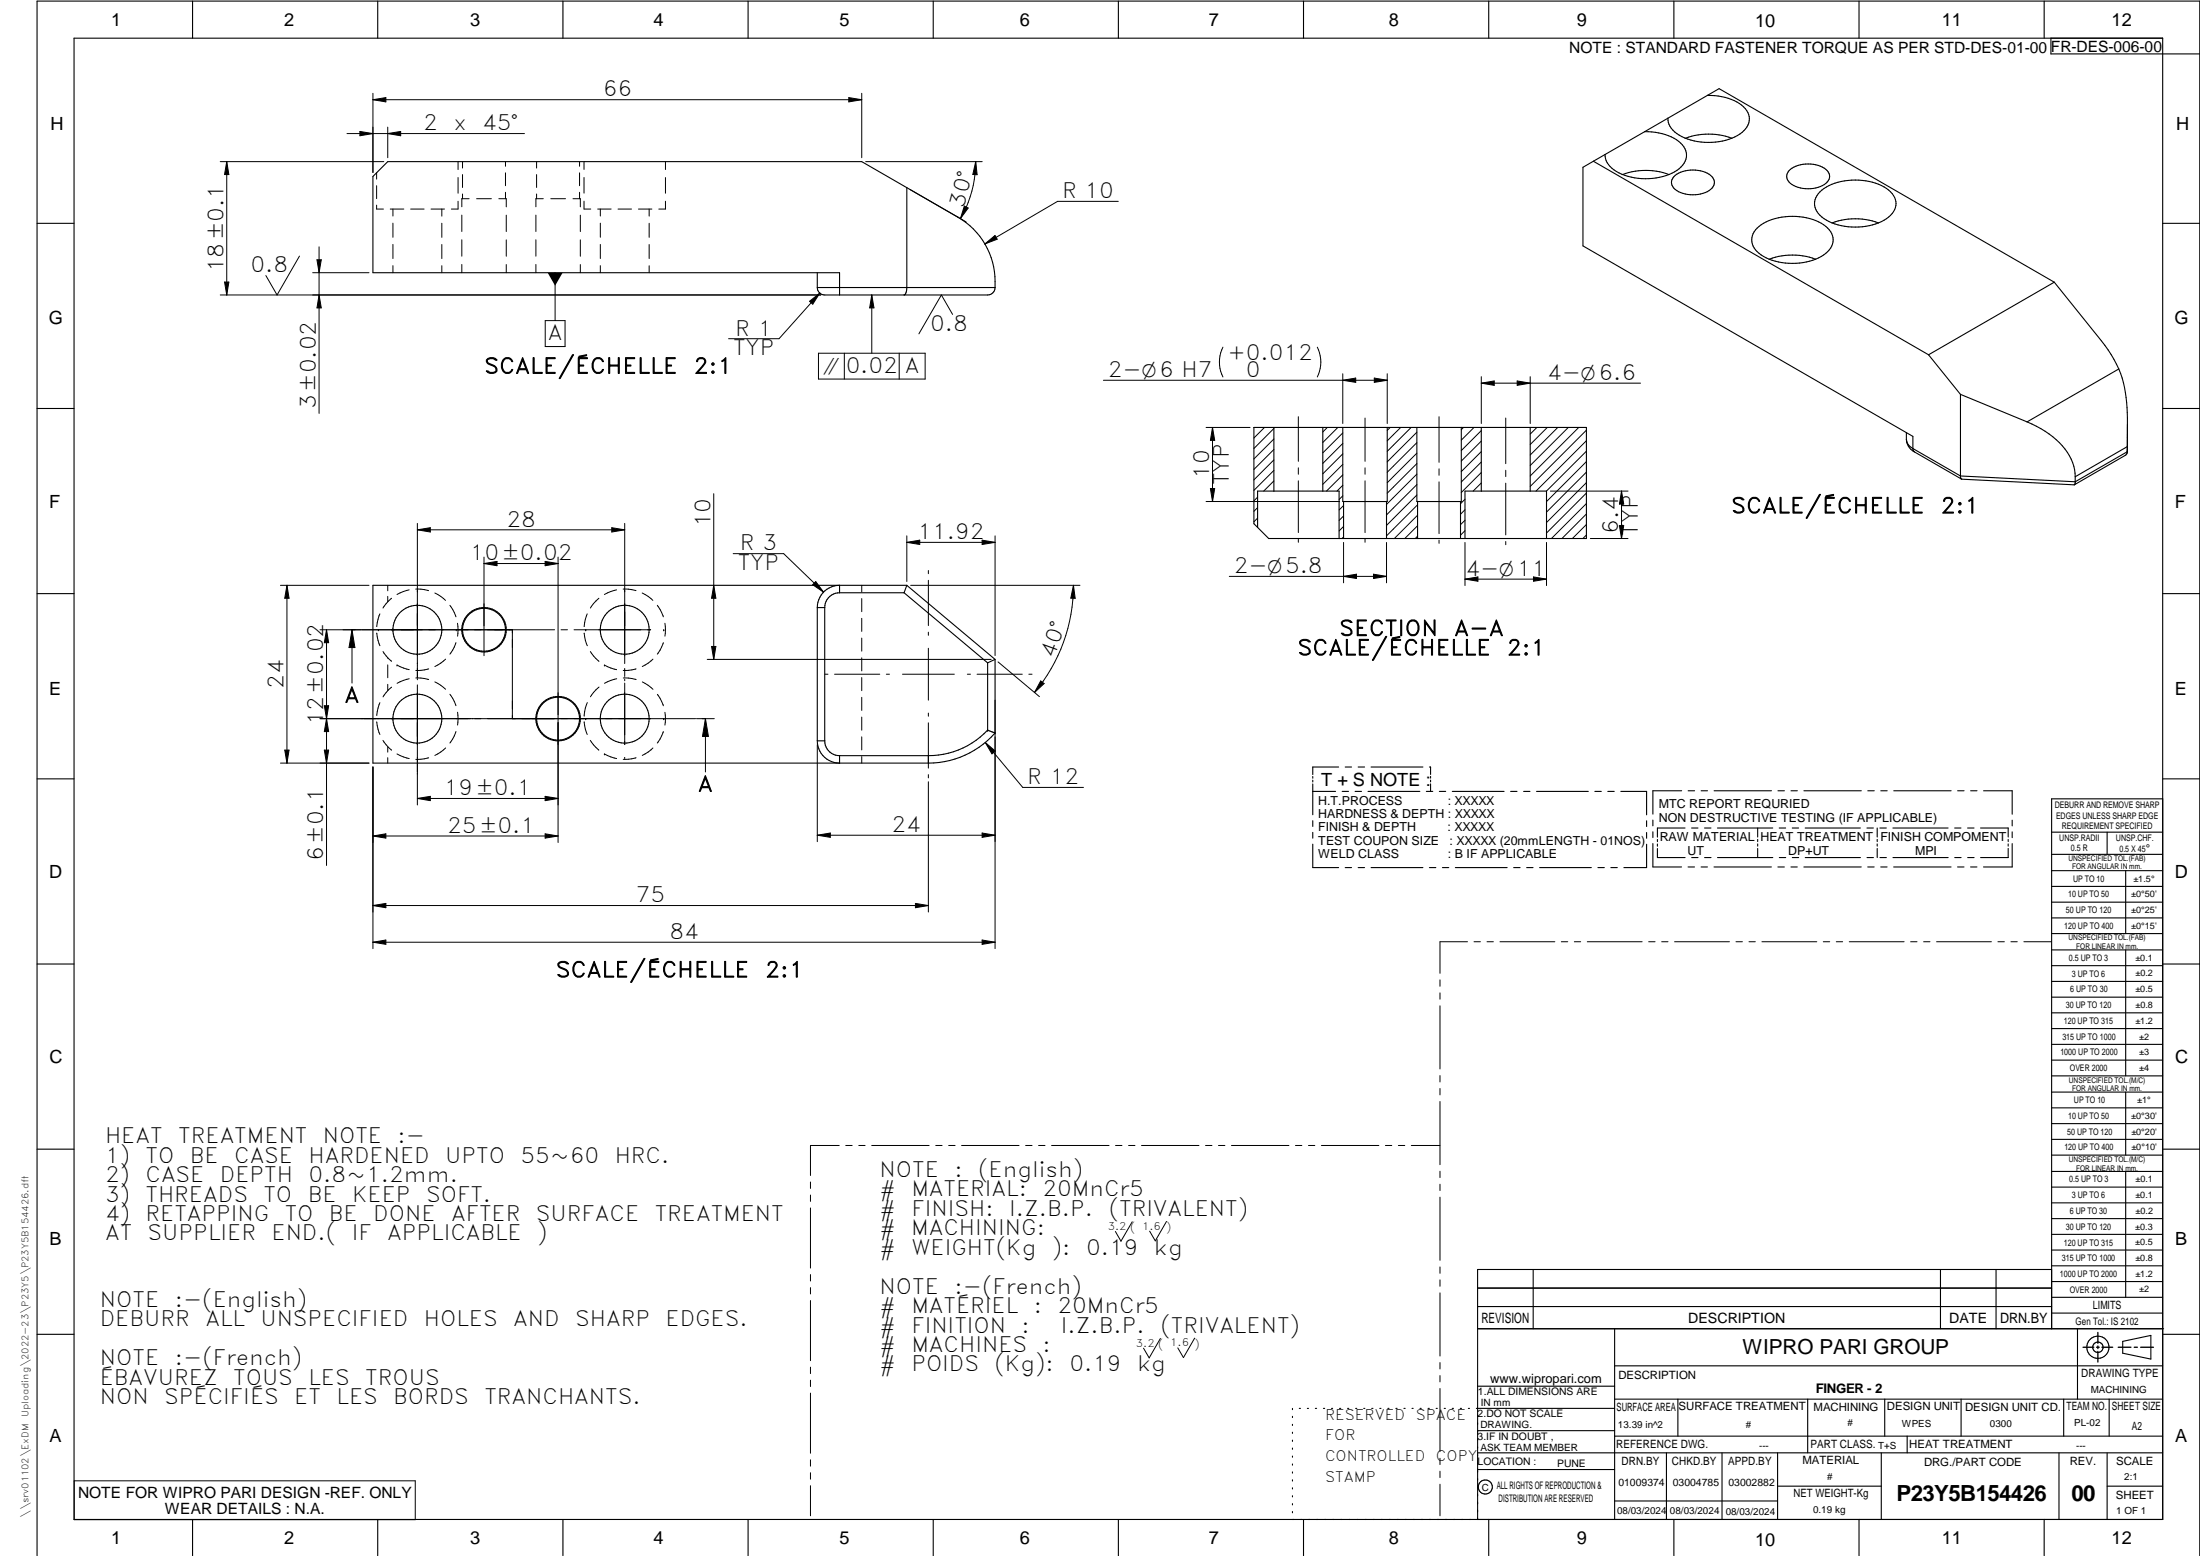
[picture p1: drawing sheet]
<svg xmlns="http://www.w3.org/2000/svg" width="594mm" height="420mm" viewBox="0 0 594 420" stroke-linecap="round" stroke-linejoin="round" font-family="sans-serif">
<g fill="none" stroke="#000" stroke-width=".3">
<path d="M20 10.3h564v400h-564zM52 .3v10M102 .3v10M152 .3v10M202 .3v10M252 .3v10M302 .3v10M352 .3v10M402 .3v10M452 .3v10M502 .3v10M552 .3v10"/>
<path d="M553.8 10.3v4.3h40.3M444.1 35.6a13.7 13.7 0 0 1 10.2 3.5 4.2 4.2 0 0 1-.9 6.5l-2.7 1.5M444.1 35.6l-13.8 7.9M450.4 31.9l-6.3 3.7M461.1 25.8a13.7 13.7 0 0 1 10.2 3.5 4.3 4.3 0 0 1-.9 6.5 16.3 16.3 0 0 1-18.2-.2l-.9-1-.6-1-.3-1.7M461.1 25.8l-10.7 6.1M461.1 25.8l3.1-1.9 90.5 52.3M467.6 37.3a18 18 0 0 0-12.5 0M244.9 50.7v26.9a2.06 2.06 0 0 1-.8 2.1M430.3 43.5l90.5 52.3M430.3 43.5l-2.8 1.7v21.2l89 51.4v3.3M433.4 41.7a6.1 6.1 0 0 0 4.6 5.4 17.9 17.9 0 0 0 12.7 0"/>
<path d="M450.7 47.1a18 18 0 0 0-12.5 0M452 47.7a8.3 8.3 0 0 1 10.3 0 2.34 2.34 0 0 1-.8 3.8 8.5 8.5 0 0 1-9.5-.7 2.17 2.17 0 0 1 0-3.1zM483.1 46.1a8.3 8.3 0 0 1 10.3 0 2.34 2.34 0 0 1-.8 3.7 8.5 8.5 0 0 1-9.5-.6 2.17 2.17 0 0 1 0-3.1zM491.5 51.8a15.7 15.7 0 0 1 14.1-2.6 7.7 7.7 0 0 1 6.4 5.2 5.5 5.5 0 0 1-3.9 5.4 16.8 16.8 0 0 1-16.1-1.2 4.3 4.3 0 0 1-.5-6.8zM10 60.3h10M220.7 77.6h48M220.7 77.6a2.02 2.02 0 0 0 2 2.1h44a2.02 2.02 0 0 0 2-2.1M220.7 73.6v4M268.7 77.6a20.3 20.3 0 0 0-10-18.9l-26-15.1h-128l-4 4v26h126v6.1M474.5 61.6a15.7 15.7 0 0 1 14.2-2.6 7.7 7.7 0 0 1 6.3 5.2 5.1 5.1 0 0 1-3.2 5.1 16.6 16.6 0 0 1-16.8-.9 4.3 4.3 0 0 1-.5-6.8zM490.3 70a18 18 0 0 0-12.5 0M507.2 60.2a17.9 17.9 0 0 0-12.5 0"/>
<path d="M554.7 76.2l-33.9 19.6M554.7 76.2l13.7 17 2.4 3.8 1.3 2.6M584 60.3h10M520.8 95.8l8.6 10.7M572.1 99.6l-24.7 14.3M572.1 99.6a39.3 39.3 0 0 1 2.4 16l-.1 5M10 110.3h10M338.6 115.4h89.8v30h-85.8l-4-4zM344 115.4v17.2M357.2 115.4v17.2M362.6 115.4v20h12v-20M382.6 115.4v20h12v-20"/>
<path d="M400 115.4v17.2M413.2 115.4v17.2M514.8 116.8a4.4 4.4 0 0 0 .3 3l1.4 1.3M514.8 118.7l.2 1.1 .6 1.1 1.4 1.1M529.4 106.5l18 7.4M529.4 106.5v22.3l.2 .5 30.6 1.6M547.4 113.9a21.2 21.2 0 0 1 12.3 11l.5 1.9 .2 1.9M574.5 114.6v6.5M584 110.3h10M362.8 135.4v10M374.4 135.4v10M382.8 135.4v10"/>
<path d="M394.4 135.4v10M516.5 121.1l12.9 7.4 31 1.6 14-8.1 .1-.9M516.5 121.1l.2 .6 .3 .3M517 122l12.6 7.3M560.4 128.7v1.7l-.2 .5M574.4 120.6l-14 8.1M574.4 120.6v1.5M574.4 122.1l-.5 .9-13.7 7.9M574.5 121.1l-.1 1M244.9 158.1l-.8 2M244.9 158.1h-144.2v48h150M244.9 158.1l23.8 20"/>
<path d="M339.6 142.4v-9.8h22v12.8M395.6 145.4v-12.8h22v12.8M10 160.3h10M220.7 164.1h2M220.7 164.1v35.9M222.7 164.1v35.9M226.7 160.1v-2a6 6 0 0 0-6 6M226.7 160.1h17.4M226.7 160.1a4 4 0 0 0-4 4M244.1 160.1l22.6 18.9M266.7 179v18.1M268.7 178.1l-2 .9"/>
<path d="M268.7 178.1v19.8M584 160.3h10M266.7 197.1h.1M266.7 197.1a21.9 21.9 0 0 1-16 6.9M266.7 197.2l2 .7M268.7 197.9h.1M268.7 197.9a24.1 24.1 0 0 1-18 8.2M10 210.3h10M220.7 200a6 6 0 0 0 6 6.1v-2.1M220.7 200h2M222.7 200a4 4 0 0 0 4 4M226.7 204h24"/>
<path d="M250.7 204v2.1M354.5 209.7v.4M354.5 210.7v.5M354.5 211.7v8.3M354.5 213.7h6.2M361.5 207.1h-7v2M362.4 213.7h1.7M363.3 207.1h1.7M365.9 213.7h1.8M366.7 207.1h1.8M369.4 213.7h14M370.2 207.1h14"/>
<path d="M385.2 213.7h1.7M386 207.1h.3v2M386.3 209.6v.5M386.3 210.7v.4M386.3 211.7v2M388.7 213.7h1.7M392.2 213.7h14M407.9 213.7h1.8M411.4 213.7h1.7M414.9 213.7h14M430.7 213.7h1.7M434.2 213.7h1.7"/>
<path d="M437.7 213.7h6.9v6.3M454.1 213.5h-7.8v6.3M455.9 213.5h1.7M459.4 213.5h1.7M462.9 213.5h15.5M480.1 213.5h1.8M483.6 213.5h1.7M487.1 213.5h15.5M504.4 213.5h1.7M507.9 213.5h1.7M511.4 213.5h15.5M528.6 213.5h1.8"/>
<path d="M532.1 213.5h1.8M535.6 213.5h7.8v6.4M584 215.7h-30v143.1M584 210.3h10M354.5 221.6v1.6M354.5 224.8v1.5M354.5 227.9v6.4h7M363.3 234.3h1.7M366.7 234.3h1.8M370.2 234.3h14M386 234.3h1.7M389.5 234.3h1.7"/>
<path d="M393 234.3h14M408.7 234.3h1.8M412.3 234.3h1.7M415.7 234.3h14M431.5 234.3h1.7M435 234.3h1.7M444.6 221.6v1.6M444.6 224.8v1.6M444.6 228v6.3h-6.1M446.3 221.4v1.6M446.3 224.6v1.6M446.3 227.8v6.3h7.8"/>
<path d="M447.6 229.1v2.5h7.4M447.6 226.7v.6M447.6 227.9v.6M455 223.6h-7.4v2.4M455.8 234.1h1.8M456.8 223.6h1.7M456.8 231.6h1.7M459.4 234.1h1.7M460.3 223.6h1.7M460.3 231.6h1.7M462.8 234.1h15.5M463.8 223.6h14.9"/>
<path d="M463.8 231.6h14.9M474.6 223.6v2.4M474.6 226.7v.5M474.6 227.9v.6M474.6 229.1v2.5M480.1 234.1h1.7M480.5 223.6h1.7M480.5 231.6h1.7M483.6 234.1h1.7M484 223.6h1.7M484 231.6h1.7M487.1 234.1h15.5"/>
<path d="M487.5 223.6h14.9M487.5 231.6h14.9M504.1 223.6h1.8M504.2 231.6h1.7M504.4 234.1h1.7M506.9 223.6v2.4M506.9 226.7v.5M506.9 227.9v.6M506.9 229.1v2.5M507.6 223.6h1.8M507.7 231.6h1.7M507.9 234.1h1.7"/>
<path d="M511.1 223.6h14.9M511.2 231.6h14.9M511.4 234.1h15.5M527.8 223.6h1.7M527.8 231.6h1.8M528.6 234.1h1.7M531.3 223.6h1.8M531.3 231.6h1.8M532.1 234.1h1.7M534.8 223.6h7.5v2.4M542.3 226.7v.5M542.3 227.9v.6"/>
<path d="M542.3 229.1v2.5h-7.5M543.4 221.5v1.5M543.4 224.6v1.6M543.4 227.8v6.3h-7.8M554 230.7h30M554 224.7h30M554 235.1h30M554 239.4h30M569 224.7v6M574 235.1v17M554 243.6h30M554 247.9h30"/>
<path d="M554 252.1h30M554 256.5h30M574 256.5v34M10 260.3h10M554 260.8h30M554 265h30M554 269.3h30M554 273.5h30M554 277.7h30M584 260.3h10M554 282h30M554 286.3h30"/>
<path d="M554 290.5h30M554 294.9h30M554 299.1h30M574 294.9v17M10 310.3h10M554 303.4h30M554 307.7h30M554 311.9h30M554 316.3h30M574 316.3v34M584 310.3h10M554 320.5h30"/>
<path d="M554 324.8h30M554 329.1h30M554 333.3h30M554 337.5h30M399 358.8h185.3M399 352.8h155M399 347.8h155M414 342.8v16M436 358.8v51.5M524 342.8v16M539 342.8v16M554 342.8h-155v67.5"/>
<path d="M554 341.8h30M554 346.1h30M554 350.3h30M554 354.6h30M561 358.8v19M10 360.3h10M399 374.3h37M436 368.8h148M436 377.8h148M453.1 377.8v10M488.1 377.8v14.5M508.9 377.8v10"/>
<path d="M529.6 377.8v10M557.3 377.8v10M569.5 377.8v10M573.2 362.2l7.6-1.6v6.4l-7.6-1.6zM584 360.3h10M349 380.3v.3M349 382.4v.4M349 384.6v.3M349 386.7v.4M349 388.9v.3M349 391v.4M349 393.2v.3"/>
<path d="M349 395.3v.3M349 397.4v.4M349 399.6v.3M350.9 380.3h.3M353 380.3h.3M355.2 380.3h.3M357.4 380.3h.3M359.6 380.3h.3M361.7 380.3h.3M363.9 380.3h.3M366.1 380.3h.3M368.3 380.3h.3"/>
<path d="M370.4 380.3h.3M372.6 380.3h.3M374.8 380.3h.3M376.9 380.3h.4M379.1 380.3h.3M381.3 380.3h.3M383.4 380.3h.4M385.6 380.3h.4M387.8 380.3h.3M390 380.3h.3M392.1 380.3h.4M394.3 380.3h.4"/>
<path d="M396.5 380.3h.3M399 396.8h37M399 392.3h185M399 386.3h37M436 387.8h148M436 380.3h-37.3M450 392.3v18M465 392.3v18M480 392.3v18M508 392.3v18M515 387.8v4.5M556 392.3v18"/>
<path d="M569 392.3v18M52 410.3v9.8M102 410.3v9.8M152 410.3v9.8M202 410.3v9.8M252 410.3v9.8M302 410.3v9.8M349 401.7v.4M349 403.9v.3M349 406v.4M349 408.2v.3M352 410.3v9.8"/>
<path d="M402 410.3v9.8M436 405.3h44M452 410.3v9.8M480 401.3h28M502 410.3v9.8M552 410.3v9.8M569 401.3h15M10 420.1v-419.8h584v419.8"/>
<circle cx="112.7" cy="170.1" r="6.6"/>
<circle cx="130.7" cy="170.1" r="5.8"/>
<circle cx="130.7" cy="170.1" r="6"/>
<circle cx="168.7" cy="170.1" r="6.6"/>
<circle cx="112.7" cy="194.1" r="6.6"/>
<circle cx="150.7" cy="194.1" r="5.8"/>
<circle cx="150.7" cy="194.1" r="6"/>
<circle cx="168.7" cy="194.1" r="6.6"/>
<circle cx="566.5" cy="363.8" r="1.4"/>
<circle cx="566.5" cy="363.8" r="3"/>
<circle cx="401.1" cy="401.5" r="1.91"/>
</g>
<g fill="none" stroke="#000" stroke-width=".27">
<path d="M93.7 36.1h47.9M97.2 35.5l3.5 .6-3.5 .6zM100.7 26.9l3.5-.5v1.1zM100.7 25.2v21.4M100.7 26.9h132M104.7 36.1l3.5-.6v1.2zM104.7 34.3v8.3M229.2 26.4l3.5 .5-3.5 .6zM232.7 25.2v17.4M59.5 43.6h44.1M61.2 43.6l.6 3.5h-1.2zM61.2 43.6v36.1"/>
<path d="M101.7 55.4v1.1h1.8M101.7 46.7v1.7M101.7 50.1v3.5M105.4 56.5h3.6M106.1 56.5v1.8M110.9 56.5h3.6M116.4 56.5h3.6M119.3 56.5v1.9M123.7 54.3v2.2h-1.8M123.7 43.6v2.2M123.7 47.9v4.3M124.7 58.1v4.4"/>
<path d="M124.9 43.6v1.8M124.9 47.1v3.5M124.9 52.4v1.3M126.7 53.7h-2v2.1M128.7 53.7h4M134.7 53.7h2v2.2M136.5 43.6v1.3M136.5 46.7v3.4M136.5 51.9v1.8M136.7 58.1v4.4M144.7 58.1v4.4M144.9 43.6v1.8"/>
<path d="M144.9 47.1v3.5M144.9 52.4v1.3M146.7 53.7h-2v2.1M148.7 53.7h4M154.7 53.7h2v2.2M156.5 43.6v1.3M156.5 46.7v3.4M156.5 51.9v1.8M156.7 58.1v4.4M157.7 54.3v2.2h1.8M157.7 43.6v2.2M157.7 47.9v4.3"/>
<path d="M161.4 56.5h3.6M162.1 56.5v1.8M166.9 56.5h3.6M172.4 56.5h3.6M175.3 56.5v1.9M179.7 54.3v2.2h-1.8M179.7 43.6v2.2M179.7 47.9v4.3M233.8 43.6h31.4M245.8 51.2l15.1 8.7M260.4 55.6l1 .6-2.1 2.8zM263.5 43.6a30.5 30.5 0 0 1-4.2 15.4"/>
<path d="M263.5 43.6l.4 3.6-1.2-.1zM302 54.4h-16.4l-19.6 11.5M59.5 79.7h162.2M60.6 76.2h1.2l-.6 3.5zM80.9 69.2l-6.1 10.5-3-5.3M84.4 73.6h15.2M85.6 70.1h1.2l-.6 3.5zM86.2 66.7v44.9M86.2 79.7l.6 3.4h-1.2zM106.1 60.3v3.8M106.1 66v3.8M106.1 71.7v1.9"/>
<path d="M119.3 60.3v3.8M119.3 66v3.8M119.3 71.8v1.8M124.7 64.7v4.5M124.7 71.4v2.2M136.7 64.8v4.4M136.7 71.4v2.2M144.7 64.7v4.5M144.7 71.4v2.2M149.9 73.6v13M156.7 64.8v4.4M156.7 71.4v2.2"/>
<path d="M162.1 60.3v3.8M162.1 66v3.8M162.1 71.7v1.9M175.3 60.3v3.8M175.3 66v3.8M175.3 71.8v1.8M221.4 79.1l-11 12.4h-13.7M235.4 79.7l.6 3.4h-1.2zM235.4 79.7v15.7M266 65.9l2.7-2.3 .6 1zM147.2 86.6h5.4v7h-5.4zM218.6 81.4l2.8-2.3-1.9 3z"/>
<path d="M221 95.4h28.8v7h-28.8zM228 95.4v7M242.8 95.4v7M257.2 84.9l-3-5.2-6.1 10.4M330.2 93.7a9 9 0 0 0 0 8.1M355.7 93.7a9 9 0 0 1 0 8.1M298 102.7h76.6M325.7 115.4h11.9M327.4 115.4v20M327.4 115.4l.6 3.5h-1.2zM338.6 115.4h.1M341.5 115.4l-2.9 2.9"/>
<path d="M344 115.7l-5.4 5.4M344 118.5l-5.4 5.4M350.6 112.5v12.1M358.4 115.4l-1.2 1.2M361.3 115.4l-4.1 4.1M362.6 100.9v13.5M362.6 116.9l-5.4 5.4M362.6 119.7l-5.4 5.4M362.6 102.7l3.5-.6v1.2zM368.6 112.9v11.7M371.1 102.1l3.5 .6-3.5 .6zM374.6 100.9v13.5"/>
<path d="M375.4 115.4l-.8 .8M378.2 115.4l-3.6 3.6M381.1 115.4l-6.5 6.5M382.6 116.7l-8 8M382.6 119.5l-8 8M388.6 112.5v12.3M395.2 115.4l-.6 .6M398 115.4l-3.4 3.5M400 103.5l3.5-.6v1.2zM400 103.5h43M400 101.7v12.7M400 119.1l-5.4 5.4"/>
<path d="M400 116.3l-5.4 5.4M406.6 112.9v12.3M409.7 102.9l3.5 .6-3.5 .6zM413.2 101.7v12.7M415 115.4l-1.8 1.8M417.8 115.4l-4.6 4.6M420.7 115.4l-7.5 7.5M423.5 115.4l-10.3 10.3M426.3 115.4l-13.1 13.1M428.4 119l-13.6 13.6M428.4 116.2l-15.2 15.2M192.7 133.3v44.8"/>
<path d="M325.7 135.4h36.1M326.8 131.9h1.2l-.6 3.5zM339.6 134.2l-1 1.1M339.6 137.1l-1 1M339.6 139.9l-1 1M344 121.4l-5.4 5.4M344 124.2l-5.4 5.4M344 127l-5.4 5.4M344 129.9l-2.8 2.7M350.6 126.3v1.8M350.6 129.8v14M362.6 122.6l-5.4 5.4"/>
<path d="M362.6 125.4l-5.4 5.4M362.6 128.2l-4.4 4.4M362.6 133.9l-1 1M362.6 131l-1.6 1.6M362.8 136.5l-1.2 1.2M362.8 139.3l-1.2 1.2M368.6 126.3v1.8M368.6 129.8v14M382.6 122.4l-8 8M382.6 125.2l-8 8M382.6 128l-8.2 8.2M382.6 130.9l-8.2 8.1"/>
<path d="M382.6 133.7l-8.2 8.2M382.8 136.3l-8.4 8.4M382.8 139.1l-6.3 6.3M388.6 126.6v1.7M388.6 130.1v14M395.6 134.8l-1.2 1.2M395.6 137.6l-1.2 1.3M400 130.4l-2.2 2.2M400 121.9l-5.4 5.4M400 124.8l-5.4 5.4M400 127.6l-5.4 5.4M406.6 127v1.7"/>
<path d="M406.6 130.5v13.9M418.6 132.6h21M428.4 121.8l-10.8 10.8M428.4 124.7l-10.8 10.7M428.4 127.5l-10.8 10.8M428.4 130.3l-10.8 10.8M428.4 133.1l-10.8 10.8M428.4 136l-9.5 9.4M428.4 138.8l-6.6 6.6M437.9 132.6v12.8M437.9 132.6l.6 3.5h-1.2zM75.7 158.1h23.9"/>
<path d="M77.5 158.1v48M77.5 158.1l.6 3.4h-1.2zM104.7 158.1v1.4M110.5 159.3l-3.3 1.2M112.3 159.1h1.4l2 .4M112.7 159.6h.1M112.7 143.1h56M112.7 143.1l3.5-.6v1.2zM112.7 141.3v41.9M130.7 150.4v26.7M130.7 152.2h20M130.7 152.2l3.5-.6v1.2z"/>
<path d="M147.2 151.6l3.5 .6-3.5 .6zM150.7 150.4v77.1M165.2 142.5l3.5 .6-3.5 .6zM166.5 159.3l-3.3 1.2M168.3 159.1h1.4l2 .4M168.7 159.6h.1M168.7 141.3v37.9M192.7 158.1l.6 3.4h-1.2zM198 149.5h13.6l10.8 10.4M220.3 157l2.1 2.9-3-2zM232.7 158.1v1.7M244.9 146.5l3.5-.6v1.1z"/>
<path d="M244.9 146.5h23.8M244.9 144.7v12.3M245.9 158.1h45.7M250.7 154.1v.8M250.7 156.7v12.2M265.2 145.9l3.5 .6-3.5 .5zM268.7 144.7v32.3M289.9 158.1l.4 3.5-1.1-.1zM289.9 158.1a44.9 44.9 0 0 1-10.5 28.9M332 155.6h42.4M350.6 145.6v.8M362.8 146.5v10.9"/>
<path d="M362.8 155.6l3.5-.6v1.2zM362.8 142.2l-1.2 1.2M362.8 145l-.4 .4M368.6 145.6v.8M370.9 155l3.5 .6-3.5 .6zM374.4 146.5v10.9M382.8 142l-3.5 3.4M382.8 144.8l-.6 .6M388.6 145.9v.8M395.6 146.5v11.6M395.6 156.4h22M395.6 156.4l3.5-.6v1.2z"/>
<path d="M395.6 140.5l-1.2 1.2M395.6 143.3l-1.2 1.2M406.6 146.2v.9M414.1 155.8l3.5 .6-3.5 .6zM417.6 146.5v11.6M428.4 141.6l-3.8 3.8M428.4 144.5l-1 .9M429.4 145.4h10.2M437.3 141.9h1.2l-.6 3.5zM88.2 170.1v63.6M88.2 170.1l.5 3.4h-1.1zM95.1 170.1v14.3"/>
<path d="M95.1 170.1l.7 4.8h-1.6zM101.7 171l.4 1.9 .5 1.5M102.2 170.1h.1M102.6 165.8l-.5 1.4-.4 2M103.4 175.9l.9 1.2 1.4 1.5M104.7 161v1.5M104.7 177.6v.2M104.7 179.5v3.5M105.7 161.5l-1.4 1.5-.9 1.2M107.2 179.6l1.7 .8 1.6 .4M107.2 179.6h.1M117.4 160.1l1.6 .9 1.3 1.1"/>
<path d="M120.3 178l-1.3 1.1-1.6 .9M121.5 163.4l1.2 2 .4 1.2M123.1 173.5l-.4 1.2-1.2 1.9M123.2 170.1h.1M123.5 168.3l.2 1.8-.1 1.7M138.4 170.1v24M149.7 170.1h-63.3M151.5 170.1h1.7M155 170.1h20.7M157.7 171l.4 1.9 .5 1.5M158.1 170.1h.1M158.2 170.1h.1"/>
<path d="M158.6 165.8l-.5 1.4-.4 2M159.4 175.9l.9 1.2 1.4 1.5M161.7 161.5l-1.4 1.5-.9 1.2M163.2 179.6l1.7 .8 1.6 .4M163.2 179.6h.1M173.4 160.1l1.6 .9 1.3 1.1M176.3 178l-1.3 1.1-1.6 .9M177.5 163.4l.7 1.1 .9 2.1M179.1 173.5l-.9 2.1-.7 1M179.2 170.1h.1M179.3 170.1h.1M179.6 168.3l.1 1.8-.1 1.7"/>
<path d="M191 178.1h76.6M192.1 174.6h1.2l-.6 3.5zM232.7 161.6v3.6M232.7 167v3.5M232.7 172.3v3.5M232.7 177.6v3.6M250.7 170.7v.9M250.7 175v14.1M269.5 178.7l11.2 9.4M86.4 194.1h101.4M87.6 190.6h1.1l-.5 3.5zM88.2 194.1l.5 3.4h-1.1z"/>
<path d="M101.7 194.9l.4 2 .5 1.4M102.6 189.7l-.5 1.5-.4 1.9M103.4 199.9l.9 1.2 1.4 1.5M104.7 184.8v1.7M105.7 185.5l-1.4 1.5-.9 1.2M110.5 183.3l-3.3 1.2M112.3 183.1h1.4l2.1 .4M112.7 180.6h.1M112.7 183.4v.2M112.7 184.9v32.5M115.8 180.6l-2.1 .4h-1.4M117.4 184.1l1.6 .9 1.3 1.1"/>
<path d="M121.5 187.5l.7 1.1 .9 2M123.1 197.5l-.4 1.2-1.2 1.9M123.6 192.3v3.5M157.7 193.1h.1M157.7 194.9l.4 2 .5 1.4M158.1 194.1h.1M158.2 194.1h.1M158.6 189.7l-.5 1.5-.4 1.9M159.4 199.9l.9 1.2 1.4 1.4M161.8 185.5l-1.5 1.5-.9 1.2M166.5 183.3l-1.6 .4-1.7 .8M168.3 183.1h1.4l2.1 .4"/>
<path d="M168.7 180.6h.1M168.7 183.6h.1M168.7 180.6v.1M168.7 183.5h.1M168.7 181v1.7M168.7 184.4v16.7M171.8 180.6l-2.1 .4h-1.4M173.5 184.1l1.5 .9 1.3 1.1M177.5 187.5l.7 1.1 .9 2M179.1 197.5l-.9 2.1-.7 1M179.2 194.1h.1M179.3 194.1h.1"/>
<path d="M179.6 192.3l.1 1.8-.1 1.7M188.1 194.1h4.8M190.5 194.1l.8 4.8h-1.6zM190.5 194.1v14.3M222.7 182.1h.9M225.4 182.1h12.2M232.7 183v3.5M232.7 188.3v3.5M232.7 193.6v3.6M232.7 199v3.5M239.3 182.1h.9M243.7 182.1h14"/>
<path d="M250.7 192.6v.8M250.7 195.2v12.2M261.2 182.1h.9M263.8 182.1h12.2M268.7 189v67.2M277.8 182.1h.9M281 183.9l1 .7-2.6 2.4zM75.7 206.1h23.9M76.9 202.5h1.2l-.6 3.6zM87.6 202.5h1.1l-.5 3.6zM100.7 207.1v49.1M104.7 201.6v1.5"/>
<path d="M104.7 204.6v1.5M107.2 203.6l1.7 .8 1.6 .4M112.7 215.6h38M112.7 215.6l3.5-.6v1.2zM115.8 204.6l-2.1 .4h-1.4M120.3 202l-1.3 1.1-1.6 .9M147.2 215l3.5 .6-3.5 .6zM163.2 203.6l1.7 .8 1.6 .4M163.2 203.6h.1M168.7 204.6h.1M168.7 204.6v.1M171.8 204.6l-2.1 .4h-1.4"/>
<path d="M176.3 202l-1.3 1.1-1.6 .9M220.7 201.1v26.2M232.7 204.3v1.8M250.7 209.2v.9M250.7 211.1v35.2M266.1 200.5l2.6 2.3-.8 .8zM266.1 200.5l10.1 12.1h16.4M100.7 225.7l3.5-.6v1.2zM100.7 225.7h50M147.2 225.1l3.5 .6-3.5 .6zM220.7 225.5l3.5-.6v1.2zM220.7 225.5h48"/>
<path d="M265.2 224.9l3.5 .6-3.5 .6zM100.7 244.5l3.5-.6v1.2zM100.7 254.4l3.5-.6v1.2zM100.7 254.4h168M100.7 244.5h150M247.2 243.9l3.5 .6-3.5 .6zM265.2 253.8l3.5 .6-3.5 .6zM396.3 254.3h-7.5v8.5M398 254.3h1.8M401.5 254.3h1.8M405 254.3h14.9M421.6 254.3h1.7"/>
<path d="M425.1 254.3h1.7M428.6 254.3h14.8M445.2 254.3h1.7M448.7 254.3h1.7M452.2 254.3h14.8M468.8 254.3h1.7M472.3 254.3h1.7M475.8 254.3h14.8M492.4 254.3h1.7M495.9 254.3h1.7M499.4 254.3h14.8M515.9 254.3h1.8"/>
<path d="M519.4 254.3h1.8M522.9 254.3h14.9M539.5 254.3h1.7M543 254.3h1.7M546.5 254.3h7.4M388.8 264.6v1.7M388.8 268.1v1.7M388.8 271.6v17M388.8 290.4v1.8M388.8 293.9v1.8M388.8 297.4v17.1M218.9 319.2v1.7"/>
<path d="M226.6 309.3h-7.7v8.1M228.4 309.3h1.7M231.9 309.3h1.7M235.4 309.3h15.5M252.7 309.3h1.7M256.2 309.3h1.7M259.7 309.3h15.5M277 309.3h1.7M280.5 309.3h1.7M284 309.3h15.5M301.2 309.3h1.8M304.8 309.3h1.7"/>
<path d="M308.2 309.3h15.6M325.5 309.3h1.8M329 309.3h1.8M332.5 309.3h15.6M349.8 309.3h1.8M353.3 309.3h1.7M356.8 309.3h15.5M374.1 309.3h1.7M377.6 309.3h1.7M381.1 309.3h7.7M388.8 316.3v1.7M388.8 319.8v1.7"/>
<path d="M218.9 322.7v1.7M218.9 326.2v16.2M305.7 329.9l-3 5.3-1.5-2.7M315 329.8l-3 5.3-1.6-2.7M388.8 323.3v17M218.9 344.2v1.7M218.9 347.7v1.7M218.9 351.2v16.2M388.8 342.1v1.7M388.8 345.6v1.7M388.8 349.1v17.1M218.9 369.2v1.7"/>
<path d="M218.9 372.7v1.7M218.9 376.2v16.2M313.3 361.4l-3 5.3-1.5-2.7M322.6 361.3l-3 5.3-1.6-2.6M388.8 367.9v1.8M388.8 371.4v1.7M388.8 374.9v17.1M20 399.9h92.1v10.5h-92.1zM218.9 394.2v1.7M218.9 397.7v1.7M388.8 393.8v1.7M388.8 397.3v1.7"/>
<path d="M218.9 401.2v8.1M388.8 400.8v8.5"/>
</g>
<path d="M566.5 359.8v2.9M562.5 363.8h2.9M566.1 363.8h.8M566.5 363.5v.7M566.5 364.9v2.9M567.6 363.8h2.9M572 363.8h3.4M576.3 363.8h.9M578.1 363.8h3.4" fill="none" stroke="#000" stroke-width=".36"/>
<g fill="#000">
<path d="M97.2 35.5l3.5 .6-3.5 .6zM100.7 26.9l3.5-.5v1.1zM104.7 36.1l3.5-.6v1.2zM229.2 26.4l3.5 .5-3.5 .6zM61.2 43.6l.6 3.5h-1.2zM260.4 55.6l1 .6-2.1 2.8zM263.5 43.6l.4 3.6-1.2-.1zM60.6 76.2h1.2l-.6 3.5zM85.6 70.1h1.2l-.6 3.5zM147.9 73.6h4l-2 3.6zM266 65.9l2.7-2.3 .6 1zM86.2 79.7l.6 3.4h-1.2z"/>
<path d="M218.6 81.4l2.8-2.3-1.9 3zM235.4 79.7l.6 3.4h-1.2zM327.4 115.4l.6 3.5h-1.2zM362.6 102.7l3.5-.6v1.2zM371.1 102.1l3.5 .6-3.5 .6zM400 103.5l3.5-.6v1.2zM409.7 102.9l3.5 .6-3.5 .6zM326.8 131.9h1.2l-.6 3.5zM437.9 132.6l.6 3.5h-1.2zM112.7 143.1l3.5-.6v1.2zM130.7 152.2l3.5-.6v1.2zM147.2 151.6l3.5 .6-3.5 .6z"/>
<path d="M165.2 142.5l3.5 .6-3.5 .6zM220.3 157l2.1 2.9-3-2zM244.9 146.5l3.5-.6v1.1zM265.2 145.9l3.5 .6-3.5 .5zM362.8 155.6l3.5-.6v1.2zM370.9 155l3.5 .6-3.5 .6zM395.6 156.4l3.5-.6v1.2zM414.1 155.8l3.5 .6-3.5 .6zM437.3 141.9h1.2l-.6 3.5zM77.5 158.1l.6 3.4h-1.2zM88.2 170.1l.5 3.4h-1.1zM95.1 170.1l.7 4.8h-1.6z"/>
<path d="M192.7 158.1l.6 3.4h-1.2zM192.1 174.6h1.2l-.6 3.5zM289.9 158.1l.4 3.5-1.1-.1zM88.2 194.1l.5 3.4h-1.1zM87.6 190.6h1.1l-.5 3.5zM190.5 194.1l.8 4.8h-1.6zM281 183.9l1 .7-2.6 2.4zM76.9 202.5h1.2l-.6 3.6zM87.6 202.5h1.1l-.5 3.6zM112.7 215.6l3.5-.6v1.2zM147.2 215l3.5 .6-3.5 .6zM266.1 200.5l2.6 2.3-.8 .8z"/>
<path d="M100.7 225.7l3.5-.6v1.2zM147.2 225.1l3.5 .6-3.5 .6zM220.7 225.5l3.5-.6v1.2zM265.2 224.9l3.5 .6-3.5 .6zM100.7 254.4l3.5-.6v1.2zM100.7 244.5l3.5-.6v1.2zM247.2 243.9l3.5 .6-3.5 .6zM265.2 253.8l3.5 .6-3.5 .6z"/>
</g>
<g font-size="6">
<text x="512.1" y="405.2">P23Y5B154426</text>
<text x="559.4" y="405.2">00</text>
</g>
<g font-size="5.7">
<text x="162.7" y="26.1">66</text>
<text x="114.3" y="35.2">2</text>
<text x="122.4" y="35.2">x</text>
<text x="130.2" y="35.2">45°</text>
<text x="286.8" y="53.5">R 10</text>
<text x="260.3" y="56.3" transform="rotate(-75 260.3 56.3)">30°</text>
<text x="60.3" y="73.5" transform="rotate(-90 60.3 73.5)">18±0.1</text>
<text x="67.7" y="73.5">0.8</text>
<text x="251.2" y="89.3">0.8</text>
<text x="147.9" y="91.8">A</text>
<text x="198" y="95.8">TYP</text>
<text x="198.6" y="90.6">R 1</text>
<text x="130.8" y="100.8">SCALE/ÉCHELLE</text>
<text x="187.3" y="100.8">2:1</text>
<text x="228.4" y="100.6">0.02 A</text>
<text x="299.2" y="101.8">2-O6 H7</text>
<text x="331.5" y="97.2">+0.012</text>
<text x="336.4" y="101.8">0</text>
<text x="417.8" y="102.6">4-O6.6</text>
<text x="85.3" y="110.4" transform="rotate(-90 85.3 110.4)">3±0.02</text>
<text x="326.6" y="129.4" transform="rotate(-90 326.6 129.4)">10</text>
<text x="331.8" y="131" transform="rotate(-90 331.8 131)">TYP</text>
<text x="136.8" y="142.2">28</text>
<text x="191.8" y="142.4" transform="rotate(-90 191.8 142.4)">10</text>
<text x="467.5" y="138.6">SCALE/ÉCHELLE</text>
<text x="524.1" y="138.6">2:1</text>
<text x="199.8" y="148.6">R 3</text>
<text x="247.7" y="145.6">11.92</text>
<text x="437" y="144.1" transform="rotate(-90 437 144.1)">6.4</text>
<text x="442.2" y="144.6" transform="rotate(-90 442.2 144.6)">TYP</text>
<text x="126.9" y="151.3">10±0.02</text>
<text x="199.2" y="153.9">TYP</text>
<text x="333.2" y="154.7">2-O5.8</text>
<text x="395.7" y="155.5">4-O11</text>
<text x="361.6" y="171.7">SECTION</text>
<text x="392.7" y="171.7">A-A</text>
<text x="284.6" y="177.9" transform="rotate(-70 284.6 177.9)">40°</text>
<text x="350.4" y="176.9">SCALE/ÉCHELLE</text>
<text x="406.9" y="176.9">2:1</text>
<text x="76.6" y="186" transform="rotate(-90 76.6 186)">24</text>
<text x="93" y="189.7">A</text>
<text x="87.3" y="195.9" transform="rotate(-90 87.3 195.9)">12±0.02</text>
<text x="119.8" y="214.7">19±0.1</text>
<text x="188.5" y="213.7">A</text>
<text x="277.4" y="211.8">R 12</text>
<text x="120.8" y="224.9">25±0.1</text>
<text x="240.7" y="224.6">24</text>
<text x="87.3" y="232.5" transform="rotate(-90 87.3 232.5)">6±0.1</text>
<text x="171.7" y="243.6">75</text>
<text x="180.8" y="253.5">84</text>
<text x="150.1" y="263.9">SCALE/ÉCHELLE</text>
<text x="206.6" y="263.9">2:1</text>
<text x="28.4" y="308.7">HEAT</text>
<text x="48.1" y="308.7">TREATMENT</text>
<text x="87.2" y="308.7">NOTE</text>
<text x="107.4" y="308.7">:-</text>
<text x="28.4" y="313.9">1)</text>
<text x="39.3" y="313.9">TO</text>
<text x="51.3" y="313.9">BE</text>
<text x="63.2" y="313.9">CASE</text>
<text x="83.3" y="313.9">HARDENED</text>
<text x="120.2" y="313.9">UPTO</text>
<text x="140.5" y="313.9">55~60</text>
<text x="166" y="313.9">HRC.</text>
<text x="237.5" y="317.8">NOTE</text>
<text x="257.7" y="317.8">:</text>
<text x="264.2" y="317.8">(English)</text>
<text x="28.4" y="319.2">2)</text>
<text x="39.3" y="319.2">CASE</text>
<text x="59.4" y="319.2">DEPTH</text>
<text x="83.3" y="319.2">0.8~1.2mm.</text>
<text x="237.5" y="323.1">#</text>
<text x="246.1" y="323.1">MATERIAL:</text>
<text x="281.5" y="323.1">20MnCr5</text>
<text x="28.4" y="324.4">3)</text>
<text x="28.4" y="329.7">4)</text>
<text x="39.3" y="324.4">THREADS</text>
<text x="39.3" y="329.7">RETAPPING</text>
<text x="71.2" y="324.4">TO</text>
<text x="76.9" y="329.7">TO</text>
<text x="83.1" y="324.4">BE</text>
<text x="88.8" y="329.7">BE</text>
<text x="95.1" y="324.4">KEEP</text>
<text x="100.8" y="329.7">DONE</text>
<text x="115" y="324.4">SOFT.</text>
<text x="121.8" y="329.7">AFTER</text>
<text x="144.7" y="329.7">SURFACE</text>
<text x="176.8" y="329.7">TREATMENT</text>
<text x="237.5" y="328.3">#</text>
<text x="246.1" y="328.3">FINISH:</text>
<text x="272.5" y="328.3">I.Z.B.P.</text>
<text x="299.4" y="328.3">(TRIVALENT)</text>
<text x="28.4" y="334.9">AT</text>
<text x="39.9" y="334.9">SUPPLIER</text>
<text x="73.3" y="334.9">END.(</text>
<text x="95" y="334.9">IF</text>
<text x="104.6" y="334.9">APPLICABLE</text>
<text x="145.1" y="334.9">)</text>
<text x="237.5" y="333.6">#</text>
<text x="246.1" y="333.6">MACHINING:</text>
<text x="237.5" y="338.8">#</text>
<text x="246.1" y="338.8">WEIGHT(Kg</text>
<text x="284" y="338.8">):</text>
<text x="293.3" y="338.8">0.19</text>
<text x="311.6" y="338.8">kg</text>
<text x="27" y="352.9">NOTE</text>
<text x="47.2" y="352.9">:-(English)</text>
<text x="237.5" y="349.3">NOTE</text>
<text x="257.7" y="349.3">:-(French)</text>
<text x="27" y="358.2">DEBURR</text>
<text x="55.4" y="358.2">ALL</text>
<text x="70.3" y="358.2">UNSPECIFIED</text>
<text x="114.5" y="358.2">HOLES</text>
<text x="138.6" y="358.2">AND</text>
<text x="155.3" y="358.2">SHARP</text>
<text x="179.7" y="358.2">EDGES.</text>
<text x="237.5" y="354.6">#</text>
<text x="237.5" y="359.8">#</text>
<text x="246.1" y="354.6">MATÉRIEL</text>
<text x="246.1" y="359.8">FINITION</text>
<text x="275.9" y="359.8">:</text>
<text x="279.2" y="354.6">:</text>
<text x="285.6" y="354.6">20MnCr5</text>
<text x="286.5" y="359.8">I.Z.B.P.</text>
<text x="313.4" y="359.8">(TRIVALENT)</text>
<text x="237.5" y="365.1">#</text>
<text x="246.1" y="365.1">MACHINES</text>
<text x="281.6" y="365.1">:</text>
<text x="27" y="368.7">NOTE</text>
<text x="47.2" y="368.7">:-(French)</text>
<text x="237.5" y="370.3">#</text>
<text x="246.1" y="370.3">POIDS</text>
<text x="268.6" y="370.3">(Kg):</text>
<text x="288.8" y="370.3">0.19</text>
<text x="307.1" y="370.3">kg</text>
<text x="27" y="373.9">ÉBAVUREZ</text>
<text x="63" y="373.9">TOUS</text>
<text x="83.3" y="373.9">LES</text>
<text x="98.6" y="373.9">TROUS</text>
<text x="27" y="379.2">NON</text>
<text x="44.3" y="379.2">SPÉCIFIÉS</text>
<text x="79.4" y="379.2">ET</text>
<text x="90.8" y="379.2">LES</text>
<text x="106.2" y="379.2">BORDS</text>
<text x="130.8" y="379.2">TRANCHANTS.</text>
</g>
<text font-size="5.6" x="470.5" y="365.5">WIPRO PARI GROUP</text>
<text font-size="5.4" x="222.3" y="100.6">i</text>
<g font-size="4.9">
<text x="30" y="7">1</text>
<text x="76.7" y="7">2</text>
<text x="127" y="7">3</text>
<text x="176.5" y="7">4</text>
<text x="226.7" y="7">5</text>
<text x="275.4" y="7">6</text>
<text x="326.4" y="7">7</text>
<text x="375" y="7">8</text>
<text x="425.8" y="7">9</text>
<text x="473.9" y="7.4">10</text>
<text x="524.3" y="7">11</text>
<text x="570.2" y="7">12</text>
<text x="13.6" y="35.2">H</text>
<text x="587.6" y="35.2">H</text>
<text x="13.2" y="87.5">G</text>
<text x="587.2" y="87.5">G</text>
<text x="13.3" y="137.1">F</text>
<text x="587.3" y="137.1">F</text>
<text x="13.3" y="187.6">E</text>
<text x="587.3" y="187.6">E</text>
<text x="356.8" y="212.3">T + S NOTE :</text>
<text x="13.3" y="237">D</text>
<text x="587.3" y="237">D</text>
<text x="13.4" y="287.1">C</text>
<text x="587.4" y="287.1">C</text>
<text x="13.4" y="336.3">B</text>
<text x="587.4" y="336.3">B</text>
<text x="13.4" y="389.3">A</text>
<text x="587.4" y="389.3">A</text>
<text x="30" y="417">1</text>
<text x="76.7" y="417">2</text>
<text x="127" y="417">3</text>
<text x="176.5" y="417">4</text>
<text x="226.7" y="417">5</text>
<text x="275.4" y="417">6</text>
<text x="326.4" y="417">7</text>
<text x="375" y="417">8</text>
<text x="425.8" y="417">9</text>
<text x="473.9" y="417.4">10</text>
<text x="524.3" y="417">11</text>
<text x="570.2" y="417">12</text>
</g>
<g font-size="4.2">
<text x="423.7" y="14.3">NOTE : STANDARD FASTENER TORQUE AS PER STD-DES-01-00</text>
<text x="553.8" y="14">FR-DES-006-00</text>
<text x="21.1" y="404.4">NOTE FOR WIPRO PARI DESIGN -REF. ONLY</text>
<text x="44.5" y="408.9">WEAR DETAILS : N.A.</text>
</g>
<g font-size="3.9">
<text x="357.8" y="383.4">RESERVED</text>
<text x="382.3" y="383.4">SPACE</text>
<text x="357.8" y="388.9">FOR</text>
<text x="357.8" y="394.5">CONTROLLED</text>
<text x="387.8" y="394.5">COPY</text>
<text x="357.8" y="400.1">STAMP</text>
</g>
<g font-size="3.8">
<text x="400.1" y="357.1">REVISION</text>
<text x="455.9" y="357.1">DESCRIPTION</text>
<text x="526.4" y="357.1">DATE</text>
<text x="540.1" y="357.1">DRN.BY</text>
</g>
<text font-size="3.6" x="490.3" y="376.2">FINGER - 2</text>
<text font-size="3.5" x="402.4" y="373.3">www.wipropari.com</text>
<g font-size="3.4">
<text x="356" y="217.3">H.T.PROCESS</text>
<text x="356" y="220.9">HARDNESS &amp; DEPTH : XXXXX</text>
<text x="390.9" y="217.3">: XXXXX</text>
<text x="448" y="218.2">MTC REPORT REQURIED</text>
<text x="448" y="221.8">NON DESTRUCTIVE TESTING (IF APPLICABLE)</text>
<text x="356" y="224.5">FINISH &amp; DEPTH</text>
<text x="390.9" y="224.5">: XXXXX</text>
<text x="448.2" y="227.2">RAW MATERIAL HEAT TREATMENT FINISH COMPOMENT</text>
<text x="356" y="228.1">TEST COUPON SIZE</text>
<text x="356" y="231.7">WELD CLASS</text>
<text x="391" y="231.7">: B IF APPLICABLE</text>
<text x="391.4" y="228.1">: XXXXX (20mmLENGTH - 01NOS)</text>
<text x="455.7" y="230.8">UT</text>
<text x="482.9" y="230.8">DP+UT</text>
<text x="517.2" y="230.8">MPI</text>
</g>
<g font-size="3.1">
<text x="565.2" y="353.5">LIMITS</text>
<text x="562" y="371.7">DRAWING TYPE</text>
<text x="437" y="372.3">DESCRIPTION</text>
<text x="436.5" y="380.9">SURFACE AREA</text>
<text x="453.3" y="380.9">SURFACE TREATMENT</text>
<text x="489.7" y="380.9">MACHINING</text>
<text x="509.5" y="380.9">DESIGN UNIT</text>
<text x="530.6" y="380.9">DESIGN UNIT CD.</text>
<text x="558" y="380.7">TEAM NO.</text>
<text x="570.3" y="380.7">SHEET SIZE</text>
<text x="575.6" y="386.1">A2</text>
<text x="436.4" y="391.1">REFERENCE DWG.</text>
<text x="437.9" y="395.5">DRN.BY</text>
<text x="451.5" y="395.5">CHKD.BY</text>
<text x="466.6" y="395.5">APPD.BY</text>
<text x="486.7" y="395.4">MATERIAL</text>
<text x="488.9" y="391">PART CLASS.</text>
<text x="515.6" y="391">HEAT TREATMENT</text>
<text x="519.6" y="395.9">DRG./PART CODE</text>
<text x="558.9" y="395.6">REV.</text>
<text x="571.4" y="395.6">SCALE</text>
<text x="484.3" y="404.3">NET WEIGHT-Kg</text>
<text x="571.4" y="404.7">SHEET</text>
</g>
<text font-size="3" x="579.5" y="230.1">°</text>
<g font-size="2.8">
<text x="299.1" y="332.1">3.2 ( 1.6 )</text>
<text x="560.5" y="357.7">Gen Tol.: IS 2102</text>
<text x="306.7" y="363.6">3.2 ( 1.6 )</text>
<text x="399.1" y="376.7">1.ALL DIMENSIONS ARE</text>
<text x="399" y="382.7">2.DO NOT SCALE</text>
<text x="399" y="388.7">3.IF IN DOUBT ,</text>
<text x="399" y="395.5">LOCATION :</text>
<text x="420.5" y="396">PUNE</text>
<text x="437" y="401.3">01009374</text>
<text x="451.7" y="401.2">03004785</text>
<text x="466.7" y="401.3">03002882</text>
<text x="404.2" y="402">ALL RIGHTS OF REPRODUCTION &amp;</text>
<text x="404.7" y="405.4">DISTRIBUTION ARE RESERVED</text>
</g>
<g font-size="2.7">
<text x="564.6" y="376.2">MACHINING</text>
<text x="399.9" y="379.7">IN mm</text>
<text x="399.8" y="385.7">DRAWING.</text>
<text x="436.9" y="385.5">13.39 in^2</text>
<text x="471.4" y="385.6">#</text>
<text x="498.9" y="385.1">#</text>
<text x="513.6" y="385.3">WPES</text>
<text x="537.3" y="385.2">0300</text>
<text x="560.1" y="385.2">PL-02</text>
<text x="399.8" y="391.8">ASK TEAM MEMBER</text>
<text x="475" y="391.2">---</text>
<text x="507.1" y="391.2">T+S</text>
<text x="560.7" y="391.2">---</text>
<text x="493.4" y="399.6">#</text>
<text x="573.6" y="399.8">2:1</text>
<text x="400.1" y="402.5">C</text>
<text x="436.7" y="408.7">08/03/2024</text>
<text x="450.9" y="408.8">08/03/2024</text>
<text x="466" y="409">08/03/2024</text>
<text x="489.6" y="408.5">0.19 kg</text>
<text x="571.5" y="408.7">1 OF 1</text>
</g>
<g font-size="2.5">
<text x="559.2" y="229.9">0.5 R</text>
<text x="572.3" y="230.1">0.5 X 45</text>
<text x="559.4" y="323.5">3 UP TO 6</text>
<text x="558.9" y="327.8">6 UP TO 30</text>
<text x="557.8" y="332">30 UP TO 120</text>
</g>
<g font-size="2.4">
<text x="554.9" y="218.3">DEBURR AND REMOVE SHARP</text>
<text x="555.2" y="221.1">EDGES UNLESS SHARP EDGE</text>
<text x="556.1" y="227.2">UNSP.RADII</text>
<text x="556.8" y="223.8">REQUIREMENT SPECIFIED</text>
<text x="571.4" y="227">UNSP.CHF.</text>
<text x="559.8" y="238">UP TO 10</text>
<text x="576.1" y="238.1">±1.5°</text>
<text x="558.5" y="242.3">10 UP TO 50</text>
<text x="575.5" y="242.3">±0°50'</text>
<text x="557.4" y="250.8">120 UP TO 400</text>
<text x="557.9" y="246.5">50 UP TO 120</text>
<text x="575.5" y="250.8">±0°15'</text>
<text x="575.5" y="246.6">±0°25'</text>
<text x="558.7" y="259.4">0.5 UP TO 3</text>
<text x="559.5" y="263.7">3 UP TO 6</text>
<text x="576.6" y="259.4">±0.1</text>
<text x="576.6" y="263.7">±0.2</text>
<text x="559" y="268">6 UP TO 30</text>
<text x="576.6" y="268">±0.5</text>
<text x="557.9" y="272.2">30 UP TO 120</text>
<text x="576.6" y="272.2">±0.8</text>
<text x="556.9" y="280.7">315 UP TO 1000</text>
<text x="557.3" y="276.5">120 UP TO 315</text>
<text x="576.6" y="276.5">±1.2</text>
<text x="577.7" y="280.7">±2</text>
<text x="556.4" y="284.9">1000 UP TO 2000</text>
<text x="577.6" y="285">±3</text>
<text x="558.9" y="289.2">OVER 2000</text>
<text x="577.7" y="289.3">±4</text>
<text x="560" y="297.9">UP TO 10</text>
<text x="577.1" y="297.9">±1°</text>
<text x="558.5" y="302.1">10 UP TO 50</text>
<text x="575.5" y="302.2">±0°30'</text>
<text x="557.5" y="310.6">120 UP TO 400</text>
<text x="558.2" y="306.4">50 UP TO 120</text>
<text x="575.5" y="310.6">±0°10'</text>
<text x="575.5" y="306.4">±0°20'</text>
<text x="558.8" y="319.2">0.5 UP TO 3</text>
<text x="576.6" y="323.5">±0.1</text>
<text x="576.6" y="319.3">±0.1</text>
<text x="576.7" y="327.8">±0.2</text>
<text x="576.6" y="332">±0.3</text>
<text x="556.8" y="340.6">315 UP TO 1000</text>
<text x="557.3" y="336.3">120 UP TO 315</text>
<text x="576.6" y="336.3">±0.5</text>
<text x="576.6" y="340.6">±0.8</text>
<text x="556.2" y="344.8">1000 UP TO 2000</text>
<text x="576.6" y="344.8">±1.2</text>
<text x="558.9" y="349">OVER 2000</text>
<text x="577.7" y="349">±2</text>
<text x="7.7" y="382.7" transform="rotate(-90 7.7 382.7)">Uploading\2022-23\P23Y5\P23Y5B154426.dft</text>
<text x="7.7" y="409.9" transform="rotate(-90 7.7 409.9)">\\srv01102\ExDM</text>
</g>
<g font-size="2.1">
<text x="558.6" y="232.4">UNSPECIFIED TOL.(FAB)</text>
<text x="559.5" y="234.8">FOR ANGULAR IN mm.</text>
<text x="558.6" y="254">UNSPECIFIED TOL.(FAB)</text>
<text x="560.7" y="256.3">FOR LINEAR IN mm.</text>
<text x="558.7" y="292.4">UNSPECIFIED TOL.(M/C)</text>
<text x="559.6" y="294.7">FOR ANGULAR IN mm.</text>
<text x="558.7" y="313.8">UNSPECIFIED TOL.(M/C)</text>
<text x="560.6" y="316.2">FOR LINEAR IN mm.</text>
</g>
</svg>
